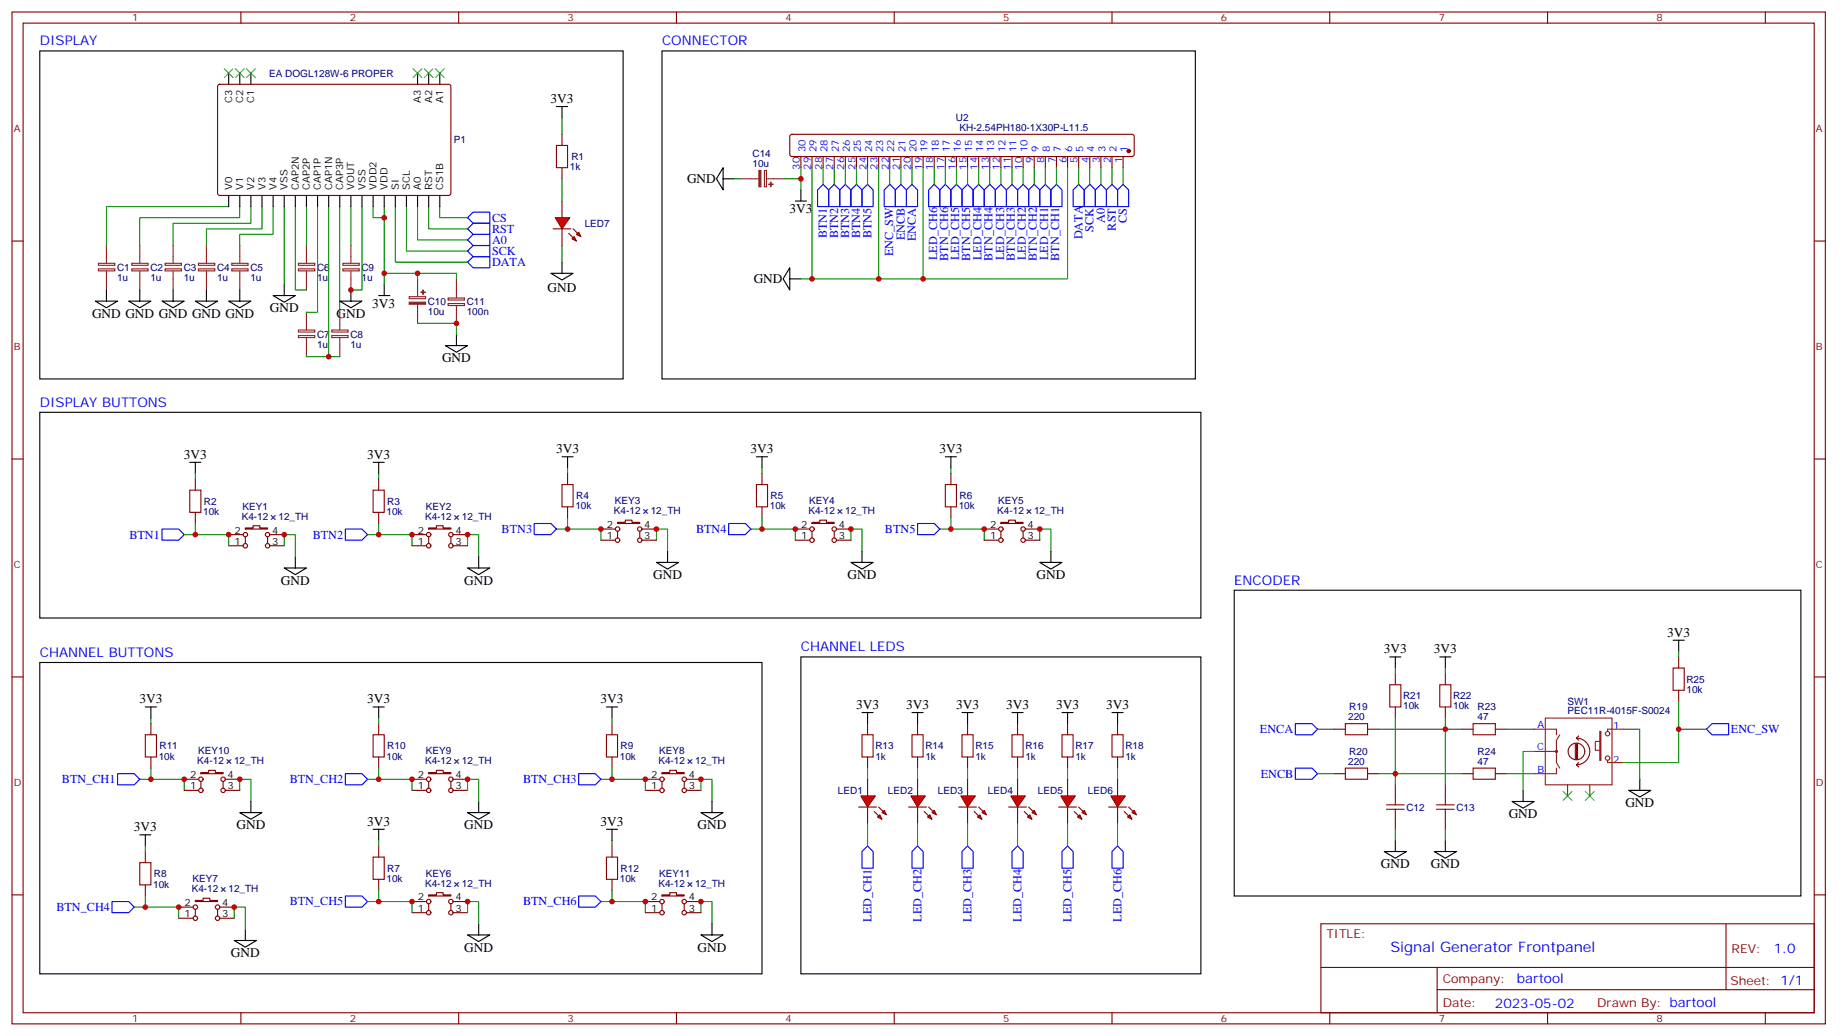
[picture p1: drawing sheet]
<svg xmlns="http://www.w3.org/2000/svg" width="584mm" height="329mm" viewBox="0 0 584 329" stroke-linecap="round" stroke-linejoin="round" font-family="sans-serif">
<g fill="none" stroke="#870000" stroke-width=".35">
<path d="M3.8 3.8h575.7v321h-575.7zM7.3 7.3h568.7v314h-568.7zM76.5 3.8v3.5M145.6 3.8v3.5M214.8 3.8v3.5M283.9 3.8v3.5M353.1 3.8v3.5M422.2 3.8v3.5M491.3 3.8v3.5M560.5 3.8v3.5M178.4 42.6v3.5M178.4 53.2v3.5"/>
<path d="M3.8 76.5h3.5M576 76.5h3.5M3.8 145.6h3.5M62 152v3.5M120.2 152v3.5M180.2 150.2v3.5M241.9 150.2v3.5M301.9 150.2v3.5M576 145.6h3.5M62 162.6v3.5M72.6 173.1h4.6M72.6 169.6h4.6"/>
<path d="M77.9 167.5h2.5v-.7h2.1v.7h2.4v.4h-7zM77.9 170.3v2.1M84.9 170.3v2.1M85.7 173.1h4.5M85.7 169.6h4.5M120.2 162.6v3.5M130.8 173.1h4.6M130.8 169.6h4.6M136.1 167.5h2.5v-.7h2.1v.7h2.5v.4h-7.1zM136.1 170.3v2.1M143.2 170.3v2.1M143.9 173.1h4.5"/>
<path d="M143.9 169.6h4.5M180.2 160.8v3.5M190.8 171.4h4.6M190.8 167.9h4.6M196.1 165.7h2.4v-.7h2.2v.7h2.4v.4h-7zM196.1 168.6v2.1M203.1 168.6v2.1M203.8 171.4h4.6M203.8 167.9h4.6M241.9 160.8v3.5M252.5 171.4h4.6M252.5 167.9h4.6"/>
<path d="M257.8 165.7h2.5v-.7h2.1v.7h2.5v.4h-7.1zM257.8 168.6v2.1M264.9 168.6v2.1M265.6 171.4h4.6M265.6 167.9h4.6M301.9 160.8v3.5M312.5 171.4h4.6M312.5 167.9h4.6M317.8 165.7h2.5v-.7h2.1v.7h2.4v.4h-7zM317.8 168.6v2.1M324.8 168.6v2.1M325.5 171.4h4.6"/>
<path d="M325.5 167.9h4.6M3.8 214.8h3.5M576 214.8h3.5M47.9 229.6v3.5M120.2 229.6v3.5M194.3 229.6v3.5M47.9 240.2v3.5M58.5 250.8h4.6M58.5 247.2h4.6M63.8 245.1h2.5v-.7h2.1v.7h2.4v.4h-7zM63.8 247.9v2.1M70.8 247.9v2.1"/>
<path d="M71.5 250.8h4.6M71.5 247.2h4.6M120.2 240.2v3.5M130.8 250.8h4.6M130.8 247.2h4.6M136.1 245.1h2.5v-.7h2.1v.7h2.5v.4h-7.1zM136.1 247.9v2.1M143.2 247.9v2.1M143.9 250.8h4.5M143.9 247.2h4.5M194.3 240.2v3.5M204.9 250.8h4.6"/>
<path d="M204.9 247.2h4.6M210.2 245.1h2.5v-.7h2.1v.7h2.4v.4h-7zM210.2 247.9v2.1M217.2 247.9v2.1M217.9 250.8h4.6M217.9 247.2h4.6M46.1 270.2v3.5M120.2 268.4v3.5M120.2 279v3.5M194.3 268.4v3.5M194.3 279v3.5M3.8 283.9h3.5"/>
<path d="M46.1 280.7v3.6M56.7 291.3h4.6M56.7 287.8h4.6M62 285.7h2.5v-.7h2.1v.7h2.5v.3h-7.1zM62 288.5v2.1M69.1 288.5v2.1M69.8 291.3h4.6M69.8 287.8h4.6M130.8 289.6h4.6M130.8 286h4.6M136.1 283.9h2.5v-.7h2.1v.7h2.5v.4h-7.1zM136.1 286.7v2.2"/>
<path d="M143.2 286.7v2.2M143.9 289.6h4.5M143.9 286h4.5M204.9 289.6h4.6M204.9 286h4.6M210.2 283.9h2.5v-.7h2.1v.7h2.4v.4h-7zM210.2 286.7v2.2M217.2 286.7v2.2M217.9 289.6h4.6M217.9 286h4.6M419.4 293.1h156.6v28.2h-156.6zM548 293.1v20.9"/>
<path d="M576 283.9h3.5M419.4 306.9h156.5M456.3 314h119.6M456.3 306.9v14.1M76.5 321.3v3.5M145.6 321.3v3.5M214.8 321.3v3.5M283.9 321.3v3.5M353.1 321.3v3.5M422.2 321.3v3.5M491.3 321.3v3.5M560.5 321.3v3.5"/>
<circle cx="77.9" cy="169.6" r=".71"/>
<circle cx="77.9" cy="173.1" r=".71"/>
<circle cx="84.9" cy="169.6" r=".71"/>
<circle cx="84.9" cy="173.1" r=".71"/>
<circle cx="136.1" cy="169.6" r=".71"/>
<circle cx="136.1" cy="173.1" r=".71"/>
<circle cx="143.2" cy="169.6" r=".71"/>
<circle cx="143.2" cy="173.1" r=".71"/>
<circle cx="196.1" cy="167.9" r=".71"/>
<circle cx="196.1" cy="171.4" r=".71"/>
<circle cx="203.1" cy="167.9" r=".71"/>
<circle cx="203.1" cy="171.4" r=".71"/>
<circle cx="257.8" cy="167.9" r=".71"/>
<circle cx="257.8" cy="171.4" r=".71"/>
<circle cx="264.9" cy="171.4" r=".71"/>
<circle cx="264.9" cy="167.9" r=".71"/>
<circle cx="317.8" cy="167.9" r=".71"/>
<circle cx="317.8" cy="171.4" r=".71"/>
<circle cx="324.8" cy="167.9" r=".71"/>
<circle cx="324.8" cy="171.4" r=".71"/>
<circle cx="63.8" cy="247.2" r=".71"/>
<circle cx="63.8" cy="250.8" r=".71"/>
<circle cx="70.8" cy="250.8" r=".71"/>
<circle cx="70.8" cy="247.2" r=".71"/>
<circle cx="136.1" cy="250.8" r=".71"/>
<circle cx="136.1" cy="247.2" r=".71"/>
<circle cx="143.2" cy="250.8" r=".71"/>
<circle cx="143.2" cy="247.2" r=".71"/>
<circle cx="210.2" cy="247.2" r=".71"/>
<circle cx="210.2" cy="250.8" r=".71"/>
<circle cx="217.2" cy="247.2" r=".71"/>
<circle cx="217.2" cy="250.8" r=".71"/>
<circle cx="62" cy="287.8" r=".71"/>
<circle cx="62" cy="291.3" r=".71"/>
<circle cx="69.1" cy="287.8" r=".71"/>
<circle cx="69.1" cy="291.3" r=".71"/>
<circle cx="136.1" cy="289.6" r=".71"/>
<circle cx="136.1" cy="286" r=".71"/>
<circle cx="143.2" cy="289.6" r=".71"/>
<circle cx="143.2" cy="286" r=".71"/>
<circle cx="210.2" cy="286" r=".71"/>
<circle cx="210.2" cy="289.6" r=".71"/>
<circle cx="217.2" cy="289.6" r=".71"/>
<circle cx="217.2" cy="286" r=".71"/>
</g>
<g fill="none" stroke="#8c2424" stroke-width=".35">
<path d="M33.8 77.9v5.6M44.4 77.9v5.6M55 77.9v5.6M65.5 77.9v5.6M76.1 77.9v5.6M97.3 77.9v5.6M111.4 77.9v5.6M31.3 85.3h5.1v.6h-5.1zM31.3 83.5h5.1v.7h-5.1zM33.8 86v6M41.8 85.3h5.2v.6h-5.2zM41.8 83.5h5.2v.7h-5.2z"/>
<path d="M44.4 86v6M52.4 85.3h5.2v.6h-5.2zM52.4 83.5h5.2v.7h-5.2zM55 86v6M63 85.3h5.2v.6h-5.2zM63 83.5h5.2v.7h-5.2zM65.5 86v6M73.6 85.3h5.2v.6h-5.2zM73.6 83.5h5.2v.7h-5.2zM76.1 86v6M94.8 85.3h5.1v.6h-5.1zM94.8 83.5h5.1v.7h-5.1z"/>
<path d="M97.3 86v6M97.3 99.1v5.6M107.9 99.1v5.6M108.9 85.3h5.2v.6h-5.2zM108.9 83.5h5.2v.7h-5.2zM111.4 86v6M129.9 94.1h5.2v.7h-5.2zM132.6 88.5v5.6M132.6 96.6v6M142.3 94.5h5.2v.7h-5.2zM142.3 96.3h5.2v.6h-5.2zM144.9 88.5v6"/>
<path d="M144.9 96.9v5.7M94.8 106.5h5.1v.6h-5.1zM94.8 104.7h5.1v.6h-5.1zM97.3 107.2v6M105.3 106.5h5.2v.6h-5.2zM105.3 104.7h5.2v.6h-5.2zM107.9 107.2v6"/>
</g>
<g fill="none" stroke="#008700" stroke-width=".35">
<path d="M178.4 37.3v5.3M178.4 56.7v7.1M72.6 65.5h-38.8v12.4M76.1 65.5v3.6h-31.7v8.8M79.7 65.5v5.3h-24.7v7.1M83.2 65.5v7.1h-17.7v5.3M86.7 65.5v8.9h-10.6v3.5M90.2 65.5v24.7M93.8 65.5v26.5h3.5M97.3 65.5v12.4M100.8 65.5v33.6h-3.5M104.4 65.5v47.7h3.5"/>
<path d="M107.9 65.5v33.6M111.4 65.5v12.4M114.9 65.5v26.5h-3.5M118.5 65.5v3.6h3.5M122 65.5v24.7M125.5 65.5v17.7h22.9M129 65.5v14.2h19.4M132.6 65.5v10.6h15.8M136.1 65.5v7.1h12.3M139.6 65.5v3.6h8.8M122 86.7h22.9v1.8M132.6 86.7v1.8"/>
<path d="M97.3 113.2h7.1M132.6 102.6h12.3v3.5M62 150.2v1.8M120.2 150.2v1.8M180.2 148.4v1.8M241.9 148.4v1.8M301.9 148.4v1.8M58.5 169.6h14.1v3.5M62 166.1v3.5M90.2 173.1v-3.5h3.6v7.1M116.7 169.6h14.1v3.5M120.2 166.1v3.5"/>
<path d="M148.4 173.1v-3.5h3.6v7.1M176.7 167.9h14.1v3.5M180.2 164.3v3.6M208.4 171.4v-3.5h3.5v7M238.4 167.9h14.1v3.5M241.9 164.3v3.6M270.2 171.4v-3.5h3.5v7M298.4 167.9h14.1v3.5M301.9 164.3v3.6M330.1 171.4v-3.5h3.6v7M47.9 227.8v1.8M120.2 227.8v1.8"/>
<path d="M194.3 227.8v1.8M44.4 247.2h14.1v3.6M47.9 243.7v3.5M76.1 250.8v-3.6h3.6v7.1M116.7 247.2h14.1v3.6M120.2 243.7v3.5M148.4 250.8v-3.6h3.6v7.1M190.8 247.2h14.1v3.6M194.3 243.7v3.5M222.5 250.8v-3.6h3.6v7.1M46.1 268.4v1.8M120.2 266.6v1.8"/>
<path d="M194.3 266.6v1.8M42.6 287.8h14.1v3.5M46.1 284.3v3.5M74.4 291.3v-3.5h3.5v7.1M116.7 286h14.1v3.6M120.2 282.5v3.5M148.4 289.6v-3.6h3.6v7.1M190.8 286h14.1v3.6M194.3 282.5v3.5M222.5 289.6v-3.6h3.6v7.1"/>
</g>
<g fill="none" stroke="#000" stroke-width=".35">
<path d="M176.7 33.8h3.5M178.4 33.8v3.5M30.3 95.5h7l-3.5 2.1zM33.8 92v3.5M40.9 95.5h7l-3.5 2.1zM44.4 92v3.5M51.4 95.5h7.1l-3.5 2.1zM55 92v3.5M62 95.5h7.1l-3.6 2.1zM65.5 92v3.5M72.6 95.5h7.1l-3.6 2.1zM76.1 92v3.5"/>
<path d="M86.7 93.8h7.1l-3.6 2.1zM90.2 90.2v3.6M107.9 95.5h7l-3.5 2.1zM111.4 92v3.5M120.2 93.8h3.6M122 90.2v3.6M174.9 86.7h7.1l-3.6 2.1zM178.4 83.2v3.5M141.4 109.6h7l-3.5 2.2zM144.9 106.1v3.5M60.3 146.7h3.5M62 146.7v3.5"/>
<path d="M118.5 146.7h3.5M120.2 146.7v3.5M178.4 144.9h3.6M180.2 144.9v3.5M240.2 144.9h3.5M241.9 144.9v3.5M300.1 144.9h3.6M301.9 144.9v3.5M93.8 176.7v3.5M152 176.7v3.5M208.4 178.4h7.1l-3.6 2.2zM211.9 174.9v3.5"/>
<path d="M270.2 178.4h7l-3.5 2.2zM273.7 174.9v3.5M330.1 178.4h7.1l-3.5 2.2zM333.7 174.9v3.5M90.2 180.2h7.1l-3.5 2.1zM148.4 180.2h7.1l-3.5 2.1zM46.1 224.3h3.6M47.9 224.3v3.5M118.5 224.3h3.5M120.2 224.3v3.5M192.5 224.3h3.6M194.3 224.3v3.5"/>
<path d="M76.1 257.8h7.1l-3.5 2.1zM79.7 254.3v3.5M148.4 257.8h7.1l-3.5 2.1zM152 254.3v3.5M222.5 257.8h7.1l-3.5 2.1zM226.1 254.3v3.5M44.4 264.9h3.5M46.1 264.9v3.5M118.5 263.1h3.5M120.2 263.1v3.5M192.5 263.1h3.6M194.3 263.1v3.5"/>
<path d="M74.4 298.4h7l-3.5 2.1zM77.9 294.9v3.5M148.4 296.6h7.1l-3.5 2.1zM152 293.1v3.5M222.5 296.6h7.1l-3.5 2.1zM226.1 293.1v3.5"/>
</g>
<g fill="none" stroke="#00f" stroke-width=".35">
<path d="M148.4 76.1l1.8-1.7h5.3v3.5h-5.3zM148.4 79.7l1.8-1.8h5.3v3.5h-5.3zM150.2 67.3h5.3v3.5h-5.3l-1.8-1.7zM150.2 70.8h5.3v3.6h-5.3l-1.8-1.8zM150.2 81.4h5.3v3.5h-5.3l-1.8-1.7zM51.4 167.9h5.3l1.8 1.7-1.8 1.8h-5.3zM109.6 167.9h5.3l1.8 1.7-1.8 1.8h-5.3zM169.6 166.1h5.3l1.8 1.8-1.8 1.7h-5.3zM231.4 166.1h5.2l1.8 1.8-1.8 1.7h-5.2zM291.3 166.1h5.3l1.8 1.8-1.8 1.7h-5.3zM37.3 245.5h5.3l1.8 1.7-1.8 1.8h-5.3zM109.6 245.5h5.3l1.8 1.7-1.8 1.8h-5.3z"/>
<path d="M183.7 245.5h5.3l1.8 1.7-1.8 1.8h-5.3zM35.6 286h5.3l1.7 1.8-1.7 1.8h-5.3zM109.6 284.3h5.3l1.8 1.7-1.8 1.8h-5.3zM183.7 284.3h5.3l1.8 1.7-1.8 1.8h-5.3z"/>
</g>
<path d="M176.7 46.1h3.5v7.1h-3.5zM60.3 155.5h3.5v7.1h-3.5zM118.5 155.5h3.5v7.1h-3.5zM178.4 153.7h3.6v7.1h-3.6zM240.2 153.7h3.5v7.1h-3.5zM300.1 153.7h3.6v7.1h-3.6zM46.1 233.1h3.6v7.1h-3.6zM118.5 233.1h3.5v7.1h-3.5zM192.5 233.1h3.6v7.1h-3.6zM44.4 273.7h3.5v7h-3.5zM118.5 271.9h3.5v7.1h-3.5zM192.5 271.9h3.6v7.1h-3.6z" fill="none" stroke="#a10000" stroke-width=".35"/>
<g fill="#8c2424" stroke="#8c2424" stroke-width=".35">
<path d="M129.9 95.9h5.2v.6h-5.2z"/>
<path d="M133.6 92.7h1.4z"/>
<path d="M134.3 92v1.4z"/>
</g>
<g fill="#f00" stroke="#870000" stroke-width=".35">
<path d="M273.3 252.5h4.6l-2.5 3.5z"/>
<path d="M272.6 256h5.7z"/>
</g>
<g fill="#870000" stroke="#870000" stroke-width=".35">
<path d="M279 256l1.4 1.5z"/>
<path d="M277.6 257.5l1.4 1.4z"/>
</g>
<g fill="#f00" stroke="#870000" stroke-width=".35">
<path d="M280 257.8l.7-.7 .7 1.4z"/>
<path d="M278.6 259.2l.7-.7 .7 1.4z"/>
</g>
<path d="M275.4 247.2v5.3M275.4 256v5.3" fill="none" stroke="#870000" stroke-width=".35"/>
<g fill="#f00" stroke="#870000" stroke-width=".35">
<path d="M289.2 252.5h4.6l-2.5 3.5z"/>
<path d="M288.5 256h5.6z"/>
</g>
<g fill="#870000" stroke="#870000" stroke-width=".35">
<path d="M294.9 256l1.4 1.5z"/>
<path d="M293.4 257.5l1.5 1.4z"/>
</g>
<g fill="#f00" stroke="#870000" stroke-width=".35">
<path d="M295.9 257.8l.7-.7 .7 1.4z"/>
<path d="M294.5 259.2l.7-.7 .7 1.4z"/>
</g>
<path d="M291.3 247.2v5.3M291.3 256v5.3" fill="none" stroke="#870000" stroke-width=".35"/>
<g fill="#f00" stroke="#870000" stroke-width=".35">
<path d="M305.1 252.5h4.6l-2.5 3.5z"/>
<path d="M304.4 256h5.6z"/>
</g>
<g fill="#870000" stroke="#870000" stroke-width=".35">
<path d="M310.7 256l1.4 1.5z"/>
<path d="M309.3 257.5l1.4 1.4z"/>
</g>
<g fill="#f00" stroke="#870000" stroke-width=".35">
<path d="M311.8 257.8l.7-.7 .7 1.4z"/>
<path d="M310.4 259.2l.7-.7 .7 1.4z"/>
</g>
<path d="M307.2 247.2v5.3M307.2 256v5.3" fill="none" stroke="#870000" stroke-width=".35"/>
<g fill="#f00" stroke="#870000" stroke-width=".35">
<path d="M321 252.5h4.5l-2.4 3.5z"/>
<path d="M320.3 256h5.6z"/>
</g>
<g fill="#870000" stroke="#870000" stroke-width=".35">
<path d="M326.6 256l1.4 1.5z"/>
<path d="M325.2 257.5l1.4 1.4z"/>
</g>
<g fill="#f00" stroke="#870000" stroke-width=".35">
<path d="M327.7 257.8l.7-.7 .7 1.4z"/>
<path d="M326.2 259.2l.8-.7 .7 1.4z"/>
</g>
<path d="M323.1 247.2v5.3M323.1 256v5.3" fill="none" stroke="#870000" stroke-width=".35"/>
<g fill="#f00" stroke="#870000" stroke-width=".35">
<path d="M336.8 252.5h4.6l-2.5 3.5z"/>
<path d="M336.1 256h5.7z"/>
</g>
<g fill="#870000" stroke="#870000" stroke-width=".35">
<path d="M342.5 256l1.4 1.5z"/>
<path d="M341.1 257.5l1.4 1.4z"/>
</g>
<g fill="#f00" stroke="#870000" stroke-width=".35">
<path d="M343.5 257.8l.7-.7 .7 1.4z"/>
<path d="M342.1 259.2l.7-.7 .7 1.4z"/>
</g>
<path d="M338.9 247.2v5.3M338.9 256v5.3" fill="none" stroke="#870000" stroke-width=".35"/>
<g fill="#f00" stroke="#870000" stroke-width=".35">
<path d="M352.7 252.5h4.6l-2.5 3.5z"/>
<path d="M352 256h5.6z"/>
</g>
<g fill="#870000" stroke="#870000" stroke-width=".35">
<path d="M358.4 256l1.4 1.5z"/>
<path d="M356.9 257.5l1.5 1.4z"/>
</g>
<g fill="#f00" stroke="#870000" stroke-width=".35">
<path d="M359.4 257.8l.7-.7 .7 1.4z"/>
<path d="M358 259.2l.7-.7 .7 1.4z"/>
</g>
<g fill="none" stroke="#870000" stroke-width=".35">
<path d="M69.3 26.9l.5-.2 72.9 .1 .5 .6-.1 34.2-.6 .4h-73l-.4-.7v-33.9zM251 42.8l.5-.2h107.9l.5 .2 .2 .5v5.7l-.2 .5-.5 .2h-107.9l-.5-.3-.2-.4v-5.7zM254.3 49.7v3.5M257.8 49.7v3.5M261.3 49.7v3.5M264.9 49.7v3.5M268.4 49.7v3.5M271.9 49.7v3.5M275.4 49.7v3.5M279 49.7v3.5M282.5 49.7v3.5M286 49.7v3.5"/>
<path d="M289.6 49.7v3.5M293.1 49.7v3.5M296.6 49.7v3.5M300.1 49.7v3.5M303.7 49.7v3.5M307.2 49.7v3.5M310.7 49.7v3.5M314.3 49.7v3.5M317.8 49.7v3.5M321.3 49.7v3.5M324.8 49.7v3.5M328.4 49.7v3.5"/>
<path d="M331.9 49.7v3.5M335.4 49.7v3.5M338.9 49.7v3.5M342.5 49.7v3.5M346 49.7v3.5M349.5 49.7v3.5M353.1 49.7v3.5M356.6 49.7v3.5M443 213.7v3.5M458.9 213.7v3.5M533 208.4v3.5M533 219v3.5"/>
<path d="M275.4 229.6v3.5M291.3 229.6v3.5M307.2 229.6v3.5M323.1 229.6v3.5M338.9 229.6v3.5M354.8 229.6v3.5M423.6 231.4h3.5M434.2 231.4h3.5M443 224.3v3.5M458.9 224.3v3.5M464.2 231.4h3.5M474.8 231.4h3.5"/>
<path d="M275.4 240.2v3.5M291.3 240.2v3.5M307.2 240.2v3.5M323.1 240.2v3.5M338.9 240.2v3.5M354.8 240.2v3.5M354.8 247.2v5.3M354.8 256v5.3M423.6 245.5h3.5M434.2 245.5h3.5M443 249v3.5M443 259.6v3.5"/>
<path d="M458.9 249v3.5M458.9 259.6v3.5M464.2 245.5h3.5M474.8 245.5h3.5"/>
</g>
<g fill="none" stroke="#a10000" stroke-width=".35">
<path d="M441.3 217.2h3.5v7.1h-3.5zM457.1 217.2h3.6v7.1h-3.6zM531.2 211.9h3.5v7.1h-3.5zM273.7 233.1h3.5v7.1h-3.5zM289.6 233.1h3.5v7.1h-3.5zM305.4 233.1h3.6v7.1h-3.6zM321.3 233.1h3.5v7.1h-3.5zM337.2 233.1h3.5v7.1h-3.5zM353.1 233.1h3.5v7.1h-3.5zM427.1 229.6h7.1v3.5h-7.1zM467.7 229.6h7.1v3.5h-7.1zM427.1 243.7h7.1v3.5h-7.1z"/>
<path d="M440.2 255.3h5.6M440.2 256.8h5.6M443 252.5v2.8M443 256.8v2.8M456.1 255.3h5.6M456.1 256.8h5.6M458.9 252.5v2.8M458.9 256.8v2.8M467.7 243.7h7.1v3.5h-7.1z"/>
</g>
<g fill="none" stroke="#000" stroke-width=".35">
<path d="M72.6 23.2v3.5M76.1 23.2v3.5M79.7 23.2v3.5M132.6 23.2v3.5M136.1 23.2v3.5M139.6 23.2v3.5M229.6 53.2v7.1l-2.1-3.6zM229.6 56.7h3.5M72.6 62v3.5M76.1 62v3.5M79.7 62v3.5M83.2 62v3.5"/>
<path d="M86.7 62v3.5M90.2 62v3.5M93.8 62v3.5M97.3 62v3.5M100.8 62v3.5M104.4 62v3.5M107.9 62v3.5M111.4 62v3.5M114.9 62v3.5M118.5 62v3.5M122 62v3.5M125.5 62v3.5"/>
<path d="M129 62v3.5M132.6 62v3.5M136.1 62v3.5M139.6 62v3.5M252.5 63.8h3.5M254.3 60.3v3.5M250.8 84.9v7.1l-2.2-3.5zM250.8 88.5h3.5M441.3 208.4h3.5M443 208.4v3.5M457.1 208.4h3.6M458.9 208.4v3.5"/>
<path d="M531.2 203.1h3.5M533 203.1v3.6M273.7 226.1h3.5M275.4 226.1v3.5M289.6 226.1h3.5M291.3 226.1v3.5M305.4 226.1h3.6M307.2 226.1v3.5M321.3 226.1h3.5M323.1 226.1v3.5M337.2 226.1h3.5M338.9 226.1v3.5"/>
<path d="M353.1 226.1h3.5M354.8 226.1v3.5M480.1 254.3h7l-3.5 2.1zM483.6 250.8v3.5M517.1 250.8h7.1l-3.6 2.1zM520.6 247.2v3.6M439.5 270.2h7l-3.5 2.1zM443 266.6v3.6M455.4 270.2h7l-3.5 2.1zM458.9 266.6v3.6"/>
</g>
<g fill="none" stroke="#00f" stroke-width=".35">
<path d="M271.9 58.5l1.8 1.8v5.2h-3.5v-5.2zM275.4 58.5l1.8 1.8v5.2h-3.5v-5.2zM282.5 58.5l1.8 1.8v5.2h-3.6v-5.2zM286 58.5l1.8 1.8v5.2h-3.5v-5.2zM307.2 58.5l1.8 1.8v5.2h-3.6v-5.2zM310.7 58.5l1.8 1.8v5.2h-3.5v-5.2zM314.3 58.5l1.7 1.8v5.2h-3.5v-5.2zM317.8 58.5l1.7 1.8v5.2h-3.5v-5.2zM342.5 58.5l1.7 1.8v5.2h-3.5v-5.2zM346 58.5l1.8 1.8v5.2h-3.6v-5.2zM349.5 58.5l1.8 1.8v5.2h-3.5v-5.2zM353.1 58.5l1.7 1.8v5.2h-3.5v-5.2z"/>
<path d="M259.6 60.3l1.7-1.8 1.8 1.8v5.2h-3.5zM263.1 60.3l1.8-1.8 1.7 1.8v5.2h-3.5zM266.6 60.3l1.8-1.8 1.8 1.8v5.2h-3.6zM287.8 60.3l1.8-1.8 1.7 1.8v5.2h-3.5zM294.9 60.3l1.7-1.8 1.8 1.8v5.2h-3.5zM298.4 60.3l1.7-1.8 1.8 1.8v5.2h-3.5zM301.9 60.3l1.8-1.8 1.7 1.8v5.2h-3.5zM319.5 60.3l1.8-1.8 1.8 1.8v5.2h-3.6zM323.1 60.3l1.7-1.8 1.8 1.8v5.2h-3.5zM326.6 60.3l1.8-1.8 1.7 1.8v5.2h-3.5zM330.1 60.3l1.8-1.8 1.8 1.8v5.2h-3.6zM333.7 60.3l1.7-1.8 1.8 1.8v5.2h-3.5z"/>
<path d="M354.8 60.3l1.8-1.8 1.8 1.8v5.2h-3.6zM411.3 229.6h5.3l1.7 1.8-1.7 1.7h-5.3zM541.8 231.4l1.8-1.8h5.3v3.5h-5.3zM411.3 243.7h5.3l1.7 1.8-1.7 1.7h-5.3zM275.4 268.4l1.8 1.8v5.2h-3.5v-5.2zM291.3 268.4l1.8 1.8v5.2h-3.5v-5.2zM307.2 268.4l1.8 1.8v5.2h-3.6v-5.2zM323.1 268.4l1.7 1.8v5.2h-3.5v-5.2zM338.9 268.4l1.8 1.8v5.2h-3.5v-5.2zM354.8 268.4l1.8 1.8v5.2h-3.5v-5.2z"/>
</g>
<g fill="none" stroke="#008700" stroke-width=".35">
<path d="M233.1 56.7h1.8M249 56.7h5.3M254.3 53.2v7.1M257.8 53.2v35.3h-3.5M261.3 53.2v5.3M264.9 53.2v5.3M268.4 53.2v5.3M271.9 53.2v5.3M275.4 53.2v5.3M279 53.2v35.3h-21.2M282.5 53.2v5.3M286 53.2v5.3"/>
<path d="M289.6 53.2v5.3M293.1 53.2v35.3h-14.1M296.6 53.2v5.3M300.1 53.2v5.3M303.7 53.2v5.3M307.2 53.2v5.3M310.7 53.2v5.3M314.3 53.2v5.3M317.8 53.2v5.3M321.3 53.2v5.3M324.8 53.2v5.3M328.4 53.2v5.3"/>
<path d="M331.9 53.2v5.3M335.4 53.2v5.3M338.9 53.2v35.3h-45.8M342.5 53.2v5.3M346 53.2v5.3M349.5 53.2v5.3M353.1 53.2v5.3M356.6 53.2v5.3M443 211.9v1.8M458.9 211.9v1.8M533 206.7v1.7M418.3 231.4h5.3"/>
<path d="M437.7 231.4h26.5M443 227.8v21.2M458.9 227.8v21.2M478.3 231.4h8.8M487.1 238.4h-3.5v12.4M533 222.5v19.4h-17.7M275.4 243.7v3.5M291.3 243.7v3.5M307.2 243.7v3.5M323.1 243.7v3.5M338.9 243.7v3.5M354.8 243.7v3.5"/>
<path d="M418.3 245.5h5.3M437.7 245.5h26.5M478.3 245.5h8.8M275.4 261.3v7.1M291.3 261.3v7.1M307.2 261.3v7.1M323.1 261.3v7.1M338.9 261.3v7.1M354.8 261.3v7.1M443 263.1v3.5M458.9 263.1v3.5"/>
</g>
<g fill="none" stroke="#8c2424" stroke-width=".35">
<path d="M234.9 56.7h6M242.7 54.1h.6v5.2h-.6zM243.3 56.7h5.7M487.1 231.4h7.1v1.7M487.1 238.4h7.1M490.6 227.8h21.2v21.2h-21.2zM495.2 233.1l-1 1.8v7l1 1.8M507.9 232.1h.4v9.1h-.4zM507.9 235.2h-1.4v2.9h1.4M515.3 231.4h-4.9v.7M494.2 243.7v1.8h-7.1M497.7 249v3.5"/>
<path d="M504.8 249v3.5M510.4 241.2v.7h4.9"/>
<circle cx="494.2" cy="238.4" r=".35"/>
<circle cx="510.4" cy="232.8" r=".71"/>
<circle cx="510.4" cy="240.5" r=".71"/>
</g>
<path d="M500.2 235.9v5M500.5 234.2a4.2 4.2 0 0 1 4.3 4.2 4.2 4.2 0 0 1-4.3 4.2M500.5 235.9v5M500.5 234.2l.7 .7M500.9 235.9v5M501.2 233.5l-.7 .7M503.2 238.4a2.65 2.65 0 0 0-3.8-2.4 2.65 2.65 0 0 0-.6 4.4 2.65 2.65 0 0 0 4.3-1.3l.1-.6M500.5 242.6l.7 .7M501.2 241.9l-.7 .7" fill="none" stroke="#850000" stroke-width=".35"/>
<circle cx="358.4" cy="47.9" r=".53" fill="#870000" stroke="#870000" stroke-width=".35"/>
<g fill="#8c2424" stroke="#8c2424" stroke-width=".35">
<path d="M240.9 54.1h.7v5.2h-.7z"/>
<path d="M244.7 57.8l.1 1.4z"/>
<path d="M244.1 58.5h1.4z"/>
</g>
<path d="M496.3 251.1l2.8 2.8M499.1 251.1l-2.8 2.8M503.3 251.1l2.9 2.8M506.2 251.1l-2.9 2.8" fill="none" stroke="#3c3" stroke-width=".35"/>
<g fill="#f00" stroke="#870000" stroke-width=".35">
<path d="M176.3 69.1h4.6l-2.5 3.5z"/>
<path d="M175.6 72.6h5.7z"/>
</g>
<g fill="#870000" stroke="#870000" stroke-width=".35">
<path d="M182 72.6l1.4 1.4z"/>
<path d="M180.6 74l1.4 1.4z"/>
</g>
<g fill="#f00" stroke="#870000" stroke-width=".35">
<path d="M183 74.4l.7-.7 .7 1.4z"/>
<path d="M181.6 75.8l.7-.7 .7 1.4z"/>
</g>
<path d="M178.4 63.8v5.3M178.4 72.6v5.3" fill="none" stroke="#870000" stroke-width=".35"/>
<path d="M178.4 77.9v5.3M515.3 231.4h5.3v15.8M533 231.4h8.8" fill="none" stroke="#008700" stroke-width=".35"/>
<path d="M71.2 21.8l2.8 2.8M74 21.8l-2.8 2.8M74.7 21.8l2.8 2.8M77.5 21.8l-2.8 2.8M78.2 21.8l2.9 2.8M81.1 21.8l-2.9 2.8M131.2 21.8l2.8 2.8M134 21.8l-2.8 2.8M134.7 21.8l2.8 2.8M137.5 21.8l-2.8 2.8M138.2 21.8l2.8 2.8M141 21.8l-2.8 2.8" fill="none" stroke="#3c3" stroke-width=".35"/>
<path d="M12.6 16.2h185.2v104h-185.2zM210.2 16.2h169.3v104h-169.3zM12.6 130.8h368.7v65.3h-368.7zM391.9 187.3h179.9v97h-179.9zM12.6 210.2h229.3v98.8h-229.3zM254.3 208.4h127v100.6h-127z" fill="none" stroke="#000" stroke-width=".35"/>
<g fill="#c00">
<circle cx="104.4" cy="113.2" r=".88"/>
<circle cx="111.4" cy="92" r=".88"/>
<circle cx="122" cy="69.1" r=".88"/>
<circle cx="144.9" cy="102.6" r=".88"/>
<circle cx="122" cy="86.7" r=".88"/>
<circle cx="132.6" cy="86.7" r=".88"/>
<circle cx="72.6" cy="169.6" r=".88"/>
<circle cx="90.2" cy="169.6" r=".88"/>
<circle cx="62" cy="169.6" r=".88"/>
<circle cx="120.2" cy="169.6" r=".88"/>
<circle cx="148.4" cy="169.6" r=".88"/>
<circle cx="130.8" cy="169.6" r=".88"/>
<circle cx="180.2" cy="167.9" r=".88"/>
<circle cx="208.4" cy="167.9" r=".88"/>
<circle cx="190.8" cy="167.9" r=".88"/>
<circle cx="241.9" cy="167.9" r=".88"/>
<circle cx="270.2" cy="167.9" r=".88"/>
<circle cx="252.5" cy="167.9" r=".88"/>
<circle cx="301.9" cy="167.9" r=".88"/>
<circle cx="330.1" cy="167.9" r=".88"/>
<circle cx="312.5" cy="167.9" r=".88"/>
<circle cx="130.8" cy="286" r=".88"/>
<circle cx="148.4" cy="286" r=".88"/>
<circle cx="120.2" cy="286" r=".88"/>
<circle cx="56.7" cy="287.8" r=".88"/>
<circle cx="74.4" cy="287.8" r=".88"/>
<circle cx="46.1" cy="287.8" r=".88"/>
<circle cx="204.9" cy="247.2" r=".88"/>
<circle cx="222.5" cy="247.2" r=".88"/>
<circle cx="194.3" cy="247.2" r=".88"/>
<circle cx="130.8" cy="247.2" r=".88"/>
<circle cx="148.4" cy="247.2" r=".88"/>
<circle cx="120.2" cy="247.2" r=".88"/>
<circle cx="47.9" cy="247.2" r=".88"/>
<circle cx="76.1" cy="247.2" r=".88"/>
<circle cx="58.5" cy="247.2" r=".88"/>
<circle cx="194.3" cy="286" r=".88"/>
<circle cx="222.5" cy="286" r=".88"/>
<circle cx="204.9" cy="286" r=".88"/>
<circle cx="443" cy="245.5" r=".88"/>
<circle cx="458.9" cy="231.4" r=".88"/>
<circle cx="254.3" cy="56.7" r=".88"/>
<circle cx="257.8" cy="88.5" r=".88"/>
<circle cx="279" cy="88.5" r=".88"/>
<circle cx="293.1" cy="88.5" r=".88"/>
<circle cx="533" cy="231.4" r=".88"/>
</g>
<text font-size="4.6" fill="#00f" x="441.5" y="302.1">Signal Generator Frontpanel</text>
<g font-size="4.2" fill="#00f">
<text x="12.6" y="14.4">DISPLAY</text>
<text x="210.2" y="14.4">CONNECTOR</text>
<text x="12.6" y="129">DISPLAY BUTTONS</text>
<text x="391.9" y="185.5">ENCODER</text>
<text x="12.6" y="208.4">CHANNEL BUTTONS</text>
<text x="254.3" y="206.7">CHANNEL LEDS</text>
<text x="563.2" y="302.3">1.0</text>
<text x="481.6" y="311.9">bartool</text>
<text x="474.6" y="319.7">2023-05-02</text>
</g>
<g font-size="4.2">
<text x="174.8" y="32.6">3V3</text>
<text x="218.1" y="58.1">GND</text>
<text x="250.6" y="67.7">3V3</text>
<text x="239.3" y="89.9">GND</text>
<text x="173.8" y="92.8">GND</text>
<text x="29.2" y="100.8">GND GND GND GND GND</text>
<text x="85.7" y="99.1">GND</text>
<text x="106.8" y="100.8">GND</text>
<text x="118.2" y="97.8">3V3</text>
<text x="140.3" y="114.9">GND</text>
<text x="176.6" y="143.7">3V3</text>
<text x="238.3" y="143.7">3V3</text>
<text x="298.3" y="143.7">3V3</text>
<text x="58.4" y="145.5">3V3</text>
<text x="116.6" y="145.5">3V3</text>
<text x="89.2" y="185.5">GND</text>
<text x="147.4" y="185.5">GND</text>
<text x="207.4" y="183.7">GND</text>
<text x="269.1" y="183.7">GND</text>
<text x="329.1" y="183.7">GND</text>
<text x="529.3" y="201.9">3V3</text>
<text x="439.4" y="207.2">3V3</text>
<text x="455.2" y="207.2">3V3</text>
<text x="44.3" y="223.1">3V3</text>
<text x="116.6" y="223.1">3V3</text>
<text x="190.7" y="223.1">3V3</text>
<text x="271.8" y="225">3V3</text>
<text x="287.7" y="225">3V3</text>
<text x="303.6" y="225">3V3</text>
<text x="319.4" y="225">3V3</text>
<text x="335.3" y="225">3V3</text>
<text x="351.2" y="225">3V3</text>
<text x="516" y="256">GND</text>
<text x="42.5" y="263.7">3V3</text>
<text x="75.1" y="263.1">GND</text>
<text x="116.6" y="261.9">3V3</text>
<text x="147.4" y="263.1">GND</text>
<text x="190.7" y="261.9">3V3</text>
<text x="221.5" y="263.1">GND</text>
<text x="479" y="259.6">GND</text>
<text x="438.4" y="275.4">GND</text>
<text x="454.3" y="275.4">GND</text>
<text x="73.3" y="303.7">GND</text>
<text x="147.4" y="301.9">GND</text>
<text x="221.5" y="301.9">GND</text>
</g>
<g font-size="3.9" fill="#00f">
<text x="156.2" y="70.3">CS</text>
<text x="350.7" y="70.8" transform="rotate(-90 350.7 70.8)">A0</text>
<text x="357.8" y="70.9" transform="rotate(-90 357.8 70.9)">CS</text>
<text x="156.2" y="73.9">RST</text>
<text x="156.2" y="77.4">A0</text>
<text x="262.5" y="75.7" transform="rotate(-90 262.5 75.7)">BTN1</text>
<text x="266.1" y="75.7" transform="rotate(-90 266.1 75.7)">BTN2</text>
<text x="269.6" y="75.7" transform="rotate(-90 269.6 75.7)">BTN3</text>
<text x="273.1" y="75.7" transform="rotate(-90 273.1 75.7)">BTN4</text>
<text x="276.7" y="75.7" transform="rotate(-90 276.7 75.7)">BTN5</text>
<text x="287.2" y="76.3" transform="rotate(-90 287.2 76.3)">ENCB</text>
<text x="290.8" y="76.5" transform="rotate(-90 290.8 76.5)">ENCA</text>
<text x="343.7" y="76" transform="rotate(-90 343.7 76)">DATA</text>
<text x="347.2" y="73.6" transform="rotate(-90 347.2 73.6)">SCK</text>
<text x="354.3" y="73.2" transform="rotate(-90 354.3 73.2)">RST</text>
<text x="156.2" y="80.9">SCK</text>
<text x="283.6" y="81.3" transform="rotate(-90 283.6 81.3)">ENC_SW</text>
<text x="297.5" y="82.6" transform="rotate(-90 297.5 82.6)">LED_CH6</text>
<text x="301" y="82.8" transform="rotate(-90 301 82.8)">BTN_CH6</text>
<text x="304.6" y="82.6" transform="rotate(-90 304.6 82.6)">LED_CH5</text>
<text x="308.1" y="82.8" transform="rotate(-90 308.1 82.8)">BTN_CH5</text>
<text x="311.6" y="82.6" transform="rotate(-90 311.6 82.6)">LED_CH4</text>
<text x="315.1" y="82.8" transform="rotate(-90 315.1 82.8)">BTN_CH4</text>
<text x="318.8" y="82.5" transform="rotate(-90 318.8 82.5)">LED_CH3</text>
<text x="322.2" y="82.8" transform="rotate(-90 322.2 82.8)">BTN_CH3</text>
<text x="325.7" y="82.6" transform="rotate(-90 325.7 82.6)">LED_CH2</text>
<text x="329.2" y="82.8" transform="rotate(-90 329.2 82.8)">BTN_CH2</text>
<text x="332.8" y="82.6" transform="rotate(-90 332.8 82.6)">LED_CH1</text>
<text x="336.3" y="82.8" transform="rotate(-90 336.3 82.8)">BTN_CH1</text>
<text x="156.2" y="84.4">DATA</text>
<text x="41.1" y="170.9">BTN1</text>
<text x="99.3" y="170.9">BTN2</text>
<text x="159.2" y="169.1">BTN3</text>
<text x="221" y="169.1">BTN4</text>
<text x="281" y="169.1">BTN5</text>
<text x="400" y="232.6">ENCA</text>
<text x="549.6" y="232.7">ENC_SW</text>
<text x="19.7" y="248.4">BTN_CH1</text>
<text x="92" y="248.4">BTN_CH2</text>
<text x="166.1" y="248.4">BTN_CH3</text>
<text x="400.3" y="246.7">ENCB</text>
<text x="92" y="287.2">BTN_CH5</text>
<text x="166.1" y="287.2">BTN_CH6</text>
<text x="17.9" y="289">BTN_CH4</text>
<text x="276.7" y="292.5" transform="rotate(-90 276.7 292.5)">LED_CH1</text>
<text x="292.6" y="292.5" transform="rotate(-90 292.6 292.5)">LED_CH2</text>
<text x="308.5" y="292.5" transform="rotate(-90 308.5 292.5)">LED_CH3</text>
<text x="324.3" y="292.5" transform="rotate(-90 324.3 292.5)">LED_CH4</text>
<text x="340.2" y="292.5" transform="rotate(-90 340.2 292.5)">LED_CH5</text>
<text x="356.1" y="292.5" transform="rotate(-90 356.1 292.5)">LED_CH6</text>
</g>
<g font-size="3.9" fill="#800">
<text x="421.1" y="297.7">TITLE:</text>
<text x="549.8" y="302.3">REV:</text>
<text x="458.1" y="311.9">Company:</text>
<text x="549.4" y="312.5">Sheet: 1/1</text>
<text x="458.1" y="319.5">Date:</text>
<text x="507.1" y="319.6">Drawn By: bartool</text>
</g>
<g font-size="3.2" fill="#800">
<text x="41.9" y="6.8">1</text>
<text x="111.1" y="6.8">2</text>
<text x="180.2" y="6.8">3</text>
<text x="249.3" y="6.8">4</text>
<text x="318.5" y="6.8">5</text>
<text x="387.6" y="6.8">6</text>
<text x="456.8" y="6.8">7</text>
<text x="525.9" y="6.8">8</text>
<text x="4.3" y="41.9">A</text>
<text x="576.5" y="41.9">A</text>
<text x="4.3" y="111.1">B</text>
<text x="576.5" y="111.1">B</text>
<text x="4.3" y="180.2">C</text>
<text x="576.5" y="180.2">C</text>
<text x="4.3" y="249.3">D</text>
<text x="576.5" y="249.3">D</text>
<text x="41.9" y="324.3">1</text>
<text x="111.1" y="324.3">2</text>
<text x="180.2" y="324.3">3</text>
<text x="249.3" y="324.3">4</text>
<text x="318.5" y="324.3">5</text>
<text x="387.6" y="324.3">6</text>
<text x="456.8" y="324.3">7</text>
<text x="525.9" y="324.3">8</text>
</g>
<g font-size="3.2" fill="#000080">
<text x="85.5" y="24.3">EA DOGL128W-6 PROPER</text>
<text x="303.5" y="38.4">U2</text>
<text x="304.6" y="41.6">KH-2.54PH180-1X30P-L11.5</text>
<text x="144.1" y="45.5">P1</text>
<text x="181.4" y="50.8">R1</text>
<text x="238.9" y="53">10u</text>
<text x="238.9" y="49.8">C14</text>
<text x="180.9" y="54">1k</text>
<text x="185.6" y="72">LED7</text>
<text x="37.1" y="89.3">1u</text>
<text x="37.1" y="86.1">C1</text>
<text x="47.7" y="89.3">1u</text>
<text x="47.7" y="86.1">C2</text>
<text x="58.3" y="89.3">1u</text>
<text x="58.3" y="86.1">C3</text>
<text x="68.9" y="89.3">1u</text>
<text x="68.9" y="86.1">C4</text>
<text x="79.5" y="89.3">1u</text>
<text x="79.5" y="86.1">C5</text>
<text x="100.6" y="89.3">1u</text>
<text x="100.6" y="86.1">C6</text>
<text x="114.8" y="89.3">1u</text>
<text x="114.8" y="86.1">C9</text>
<text x="135.8" y="99.8">10u</text>
<text x="135.8" y="96.7">C10</text>
<text x="148.2" y="99.8">100n</text>
<text x="148.2" y="96.7">C11</text>
<text x="100.6" y="107.2">C7</text>
<text x="111.2" y="107.2">C8</text>
<text x="100.6" y="110.4">1u</text>
<text x="111.2" y="110.4">1u</text>
<text x="64.7" y="160.2">R2</text>
<text x="77" y="161.7">KEY1</text>
<text x="122.9" y="160.2">R3</text>
<text x="135.2" y="161.7">KEY2</text>
<text x="182.7" y="161.6">10k</text>
<text x="182.9" y="158.4">R4</text>
<text x="195.2" y="159.9">KEY3</text>
<text x="244.4" y="161.6">10k</text>
<text x="244.7" y="158.4">R5</text>
<text x="256.9" y="159.9">KEY4</text>
<text x="304.4" y="161.6">10k</text>
<text x="304.6" y="158.4">R6</text>
<text x="316.9" y="159.9">KEY5</text>
<text x="64.5" y="163.4">10k</text>
<text x="76.8" y="164.9">K4-12</text>
<text x="88.4" y="164.9">12_TH</text>
<text x="122.7" y="163.4">10k</text>
<text x="135" y="164.9">K4-12</text>
<text x="146.6" y="164.9">12_TH</text>
<text x="194.9" y="163.2">K4-12</text>
<text x="206.6" y="163.2">12_TH</text>
<text x="256.7" y="163.2">K4-12</text>
<text x="268.3" y="163.2">12_TH</text>
<text x="316.6" y="163.2">K4-12</text>
<text x="328.3" y="163.2">12_TH</text>
<text x="445.5" y="221.9">R21</text>
<text x="461.4" y="221.9">R22</text>
<text x="535.4" y="219.8">10k</text>
<text x="535.4" y="216.6">R25</text>
<text x="428.4" y="225.4">R19</text>
<text x="445.5" y="225.1">10k</text>
<text x="461.4" y="225.1">10k</text>
<text x="469.1" y="225.3">R23</text>
<text x="497.7" y="226.7">PEC11R-4015F-S0024</text>
<text x="497.7" y="223.6">SW1</text>
<text x="428" y="228.5">220</text>
<text x="469.1" y="228.5">47</text>
<text x="50.6" y="237.8">R11</text>
<text x="62.9" y="239.3">KEY10</text>
<text x="122.9" y="237.8">R10</text>
<text x="135.2" y="239.3">KEY9</text>
<text x="197" y="237.8">R9</text>
<text x="209.3" y="239.3">KEY8</text>
<text x="277.9" y="237.8">R13</text>
<text x="293.8" y="237.8">R14</text>
<text x="309.7" y="237.8">R15</text>
<text x="325.5" y="237.8">R16</text>
<text x="341.4" y="237.8">R17</text>
<text x="357.3" y="237.8">R18</text>
<text x="428.4" y="239.5">R20</text>
<text x="469.1" y="239.4">R24</text>
<text x="50.4" y="241">10k</text>
<text x="62.6" y="242.5">K4-12</text>
<text x="74.3" y="242.5">12_TH</text>
<text x="122.7" y="241">10k</text>
<text x="135" y="242.5">K4-12</text>
<text x="146.6" y="242.5">12_TH</text>
<text x="196.8" y="241">10k</text>
<text x="209.1" y="242.5">K4-12</text>
<text x="220.7" y="242.5">12_TH</text>
<text x="277.9" y="241">1k</text>
<text x="293.8" y="241">1k</text>
<text x="309.7" y="241">1k</text>
<text x="325.5" y="241">1k</text>
<text x="341.4" y="241">1k</text>
<text x="357.3" y="241">1k</text>
<text x="428" y="242.6">220</text>
<text x="469.1" y="242.6">47</text>
<text x="266" y="251.9">LED1</text>
<text x="281.9" y="251.9">LED2</text>
<text x="297.8" y="251.9">LED3</text>
<text x="313.7" y="251.9">LED4</text>
<text x="329.5" y="251.9">LED5</text>
<text x="345.4" y="251.9">LED6</text>
<text x="446.5" y="257.2">C12</text>
<text x="462.4" y="257.2">C13</text>
<text x="48.6" y="281.6">10k</text>
<text x="48.9" y="278.3">R8</text>
<text x="61.1" y="279.9">KEY7</text>
<text x="122.7" y="279.8">10k</text>
<text x="122.9" y="276.6">R7</text>
<text x="135" y="281.3">K4-12</text>
<text x="135.2" y="278.1">KEY6</text>
<text x="146.6" y="281.3">12_TH</text>
<text x="196.8" y="279.8">10k</text>
<text x="197" y="276.6">R12</text>
<text x="209.1" y="281.3">K4-12</text>
<text x="209.3" y="278.1">KEY11</text>
<text x="220.7" y="281.3">12_TH</text>
<text x="60.9" y="283.1">K4-12</text>
<text x="72.5" y="283.1">12_TH</text>
</g>
<g font-size="3.2">
<text x="73.7" y="32.7" transform="rotate(-90 73.7 32.7)">C3</text>
<text x="77.2" y="32.7" transform="rotate(-90 77.2 32.7)">C2</text>
<text x="80.7" y="32.7" transform="rotate(-90 80.7 32.7)">C1</text>
<text x="133.6" y="32.7" transform="rotate(-90 133.6 32.7)">A3</text>
<text x="137.2" y="32.7" transform="rotate(-90 137.2 32.7)">A2</text>
<text x="140.7" y="32.7" transform="rotate(-90 140.7 32.7)">A1</text>
<text x="73.7" y="60.3" transform="rotate(-90 73.7 60.3)">V0</text>
<text x="77.2" y="60.3" transform="rotate(-90 77.2 60.3)">V1</text>
<text x="80.7" y="60.3" transform="rotate(-90 80.7 60.3)">V2</text>
<text x="84.2" y="60.3" transform="rotate(-90 84.2 60.3)">V3</text>
<text x="87.8" y="60.3" transform="rotate(-90 87.8 60.3)">V4</text>
<text x="91.3" y="60.3" transform="rotate(-90 91.3 60.3)">VSS</text>
<text x="94.8" y="60.3" transform="rotate(-90 94.8 60.3)">CAP2N</text>
<text x="98.4" y="60.3" transform="rotate(-90 98.4 60.3)">CAP2P</text>
<text x="101.9" y="60.3" transform="rotate(-90 101.9 60.3)">CAP1P</text>
<text x="105.4" y="60.3" transform="rotate(-90 105.4 60.3)">CAP1N</text>
<text x="108.9" y="60.3" transform="rotate(-90 108.9 60.3)">CAP3P</text>
<text x="112.5" y="60.3" transform="rotate(-90 112.5 60.3)">VOUT</text>
<text x="116" y="60.3" transform="rotate(-90 116 60.3)">VSS</text>
<text x="119.5" y="60.3" transform="rotate(-90 119.5 60.3)">VDD2</text>
<text x="123" y="60.3" transform="rotate(-90 123 60.3)">VDD</text>
<text x="126.6" y="60.3" transform="rotate(-90 126.6 60.3)">SI</text>
<text x="130.1" y="60.3" transform="rotate(-90 130.1 60.3)">SCL</text>
<text x="133.6" y="60.3" transform="rotate(-90 133.6 60.3)">A0</text>
<text x="137.2" y="60.3" transform="rotate(-90 137.2 60.3)">RST</text>
<text x="140.7" y="60.3" transform="rotate(-90 140.7 60.3)">CS1B</text>
<text x="192.6" y="167.5">2</text>
<text x="204.5" y="167.5">4</text>
<text x="254.4" y="167.5">2</text>
<text x="266.3" y="167.5">4</text>
<text x="314.4" y="167.5">2</text>
<text x="326.2" y="167.5">4</text>
<text x="74.5" y="172.8">1</text>
<text x="74.5" y="169.3">2</text>
<text x="86.4" y="172.8">3</text>
<text x="86.4" y="169.3">4</text>
<text x="132.7" y="172.8">1</text>
<text x="132.7" y="169.3">2</text>
<text x="144.6" y="172.8">3</text>
<text x="144.6" y="169.3">4</text>
<text x="192.6" y="171">1</text>
<text x="204.5" y="171">3</text>
<text x="254.4" y="171">1</text>
<text x="266.3" y="171">3</text>
<text x="314.4" y="171">1</text>
<text x="326.2" y="171">3</text>
<text x="60.4" y="250.4">1</text>
<text x="60.4" y="246.9">2</text>
<text x="72.2" y="250.4">3</text>
<text x="72.2" y="246.9">4</text>
<text x="132.7" y="250.4">1</text>
<text x="132.7" y="246.9">2</text>
<text x="144.6" y="250.4">3</text>
<text x="144.6" y="246.9">4</text>
<text x="206.8" y="250.4">1</text>
<text x="206.8" y="246.9">2</text>
<text x="218.7" y="250.4">3</text>
<text x="218.7" y="246.9">4</text>
<text x="58.6" y="287.4">2</text>
<text x="70.5" y="287.4">4</text>
<text x="132.7" y="285.7">2</text>
<text x="144.6" y="285.7">4</text>
<text x="206.8" y="285.7">2</text>
<text x="218.7" y="285.7">4</text>
<text x="58.6" y="291">1</text>
<text x="70.5" y="291">3</text>
<text x="132.7" y="289.2">1</text>
<text x="144.6" y="289.2">3</text>
<text x="206.8" y="289.2">1</text>
<text x="218.7" y="289.2">3</text>
</g>
<g font-size="3.2" fill="#00f">
<text x="253.9" y="53.9" transform="rotate(-90 253.9 53.9)">30</text>
<text x="255.7" y="48.4" transform="rotate(-90 255.7 48.4)">30</text>
<text x="257.5" y="53.9" transform="rotate(-90 257.5 53.9)">29</text>
<text x="259.2" y="48.4" transform="rotate(-90 259.2 48.4)">29</text>
<text x="261" y="53.9" transform="rotate(-90 261 53.9)">28</text>
<text x="262.7" y="48.4" transform="rotate(-90 262.7 48.4)">28</text>
<text x="264.5" y="53.9" transform="rotate(-90 264.5 53.9)">27</text>
<text x="266.3" y="48.4" transform="rotate(-90 266.3 48.4)">27</text>
<text x="268" y="53.9" transform="rotate(-90 268 53.9)">26</text>
<text x="269.8" y="48.4" transform="rotate(-90 269.8 48.4)">26</text>
<text x="271.6" y="53.9" transform="rotate(-90 271.6 53.9)">25</text>
<text x="273.3" y="48.4" transform="rotate(-90 273.3 48.4)">25</text>
<text x="275.1" y="53.9" transform="rotate(-90 275.1 53.9)">24</text>
<text x="276.9" y="48.4" transform="rotate(-90 276.9 48.4)">24</text>
<text x="278.6" y="53.9" transform="rotate(-90 278.6 53.9)">23</text>
<text x="280.4" y="48.4" transform="rotate(-90 280.4 48.4)">23</text>
<text x="282.2" y="53.9" transform="rotate(-90 282.2 53.9)">22</text>
<text x="283.9" y="48.4" transform="rotate(-90 283.9 48.4)">22</text>
<text x="285.7" y="53.9" transform="rotate(-90 285.7 53.9)">21</text>
<text x="287.4" y="48.4" transform="rotate(-90 287.4 48.4)">21</text>
<text x="289.2" y="53.9" transform="rotate(-90 289.2 53.9)">20</text>
<text x="291" y="48.4" transform="rotate(-90 291 48.4)">20</text>
<text x="292.7" y="53.9" transform="rotate(-90 292.7 53.9)">19</text>
<text x="294.5" y="48.4" transform="rotate(-90 294.5 48.4)">19</text>
<text x="296.3" y="53.9" transform="rotate(-90 296.3 53.9)">18</text>
<text x="298" y="48.4" transform="rotate(-90 298 48.4)">18</text>
<text x="299.8" y="53.9" transform="rotate(-90 299.8 53.9)">17</text>
<text x="301.6" y="48.4" transform="rotate(-90 301.6 48.4)">17</text>
<text x="303.3" y="53.9" transform="rotate(-90 303.3 53.9)">16</text>
<text x="305.1" y="48.4" transform="rotate(-90 305.1 48.4)">16</text>
<text x="306.8" y="53.9" transform="rotate(-90 306.8 53.9)">15</text>
<text x="308.6" y="48.4" transform="rotate(-90 308.6 48.4)">15</text>
<text x="310.4" y="53.9" transform="rotate(-90 310.4 53.9)">14</text>
<text x="312.1" y="48.4" transform="rotate(-90 312.1 48.4)">14</text>
<text x="313.9" y="53.9" transform="rotate(-90 313.9 53.9)">13</text>
<text x="315.7" y="48.4" transform="rotate(-90 315.7 48.4)">13</text>
<text x="317.4" y="53.9" transform="rotate(-90 317.4 53.9)">12</text>
<text x="319.2" y="48.4" transform="rotate(-90 319.2 48.4)">12</text>
<text x="321" y="53.9" transform="rotate(-90 321 53.9)">11</text>
<text x="322.7" y="48.4" transform="rotate(-90 322.7 48.4)">11</text>
<text x="324.5" y="53.9" transform="rotate(-90 324.5 53.9)">10</text>
<text x="326.2" y="48.4" transform="rotate(-90 326.2 48.4)">10</text>
<text x="328" y="51.9" transform="rotate(-90 328 51.9)">9</text>
<text x="329.8" y="48.4" transform="rotate(-90 329.8 48.4)">9</text>
<text x="331.5" y="51.9" transform="rotate(-90 331.5 51.9)">8</text>
<text x="333.3" y="48.4" transform="rotate(-90 333.3 48.4)">8</text>
<text x="335.1" y="51.9" transform="rotate(-90 335.1 51.9)">7</text>
<text x="336.8" y="48.4" transform="rotate(-90 336.8 48.4)">7</text>
<text x="338.6" y="51.9" transform="rotate(-90 338.6 51.9)">6</text>
<text x="340.4" y="48.4" transform="rotate(-90 340.4 48.4)">6</text>
<text x="342.1" y="51.9" transform="rotate(-90 342.1 51.9)">5</text>
<text x="343.9" y="48.4" transform="rotate(-90 343.9 48.4)">5</text>
<text x="345.7" y="51.9" transform="rotate(-90 345.7 51.9)">4</text>
<text x="347.4" y="48.4" transform="rotate(-90 347.4 48.4)">4</text>
<text x="349.2" y="51.9" transform="rotate(-90 349.2 51.9)">3</text>
<text x="350.9" y="48.4" transform="rotate(-90 350.9 48.4)">3</text>
<text x="352.7" y="51.9" transform="rotate(-90 352.7 51.9)">2</text>
<text x="354.5" y="48.4" transform="rotate(-90 354.5 48.4)">2</text>
<text x="356.2" y="51.9" transform="rotate(-90 356.2 51.9)">1</text>
<text x="358" y="48.4" transform="rotate(-90 358 48.4)">1</text>
<text x="488.1" y="231">A</text>
<text x="512.2" y="231.4">1</text>
<text x="488.1" y="238.1">C</text>
<text x="488.1" y="245.1">B</text>
<text x="512.2" y="241.9">2</text>
</g>
</svg>
